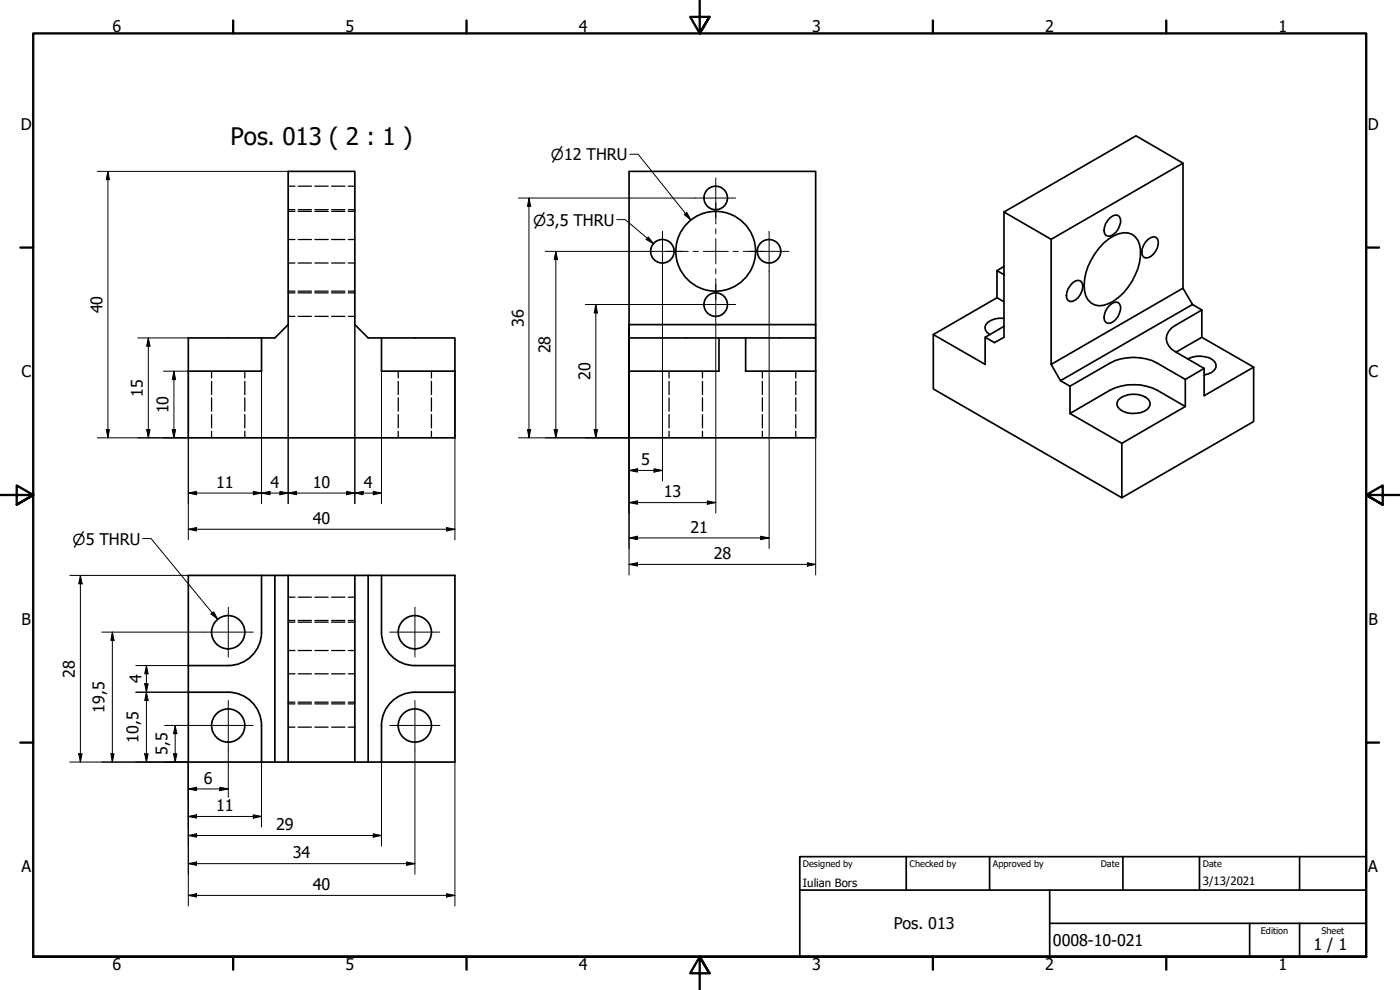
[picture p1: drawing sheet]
<svg xmlns="http://www.w3.org/2000/svg" width="420mm" height="297mm" viewBox="0 0 420 297" stroke-linecap="round" stroke-linejoin="round" font-family="sans-serif">
<!-- layer: Hidden (ISO) -->
<g fill="none" stroke="#000" stroke-width=".38">
<path d="M86.5 55.9h2M89.5 55.9h4M94.5 55.9h4M99.5 55.9h4M104.5 55.9h2M86.5 62.9h2M86.5 78.9h2M86.5 71.9h2M86.5 63.4h2M89.5 62.9h4M89.5 78.9h4M89.5 71.9h4"/>
<path d="M89.5 63.4h4M94.5 62.9h4M94.5 78.9h4M94.5 71.9h4M94.5 63.4h4M99.5 62.9h4M99.5 78.9h4M99.5 71.9h4M99.5 63.4h4M104.5 62.9h2M104.5 78.9h2M104.5 71.9h2"/>
<path d="M104.5 63.4h2M86.5 94.9h2M86.5 87.9h2M86.5 87.4h2M89.5 94.9h4M89.5 87.9h4M89.5 87.4h4M94.5 94.9h4M94.5 87.9h4M94.5 87.4h4M99.5 94.9h4M99.5 87.9h4"/>
<path d="M99.5 87.4h4M104.5 94.9h2M104.5 87.9h2M104.5 87.4h2M63.5 111.4v2M63.5 114.4v4M63.5 119.4v4M73.5 111.4v2M73.5 114.4v4M73.5 119.4v4M119.5 111.4v2M119.5 114.4v4"/>
<path d="M119.5 119.4v4M129.5 111.4v2M129.5 114.4v4M129.5 119.4v4M200.8 111.4v2M200.8 114.4v4M200.8 119.4v4M210.8 111.4v2M210.8 114.4v4M210.8 119.4v4M228.8 111.4v2M228.8 114.4v4"/>
<path d="M228.8 119.4v4M238.8 111.4v2M238.8 114.4v4M238.8 119.4v4M63.5 124.4v4M63.5 129.4v2M73.5 124.4v4M73.5 129.4v2M119.5 124.4v4M119.5 129.4v2M129.5 124.4v4M129.5 129.4v2"/>
<path d="M200.8 124.4v4M200.8 129.4v2M210.8 124.4v4M210.8 129.4v2M228.8 124.4v4M228.8 129.4v2M238.8 124.4v4M238.8 129.4v2M86.5 179.2h2M89.5 179.2h4M94.5 179.2h4M99.5 179.2h4"/>
<path d="M104.5 179.2h2M86.5 195.2h2M86.5 186.2h2M86.5 186.7h2M89.5 195.2h4M89.5 186.2h4M89.5 186.7h4M94.5 195.2h4M94.5 186.2h4M94.5 186.7h4M99.5 195.2h4M99.5 186.2h4"/>
<path d="M99.5 186.7h4M104.5 195.2h2M104.5 186.2h2M104.5 186.7h2M86.5 202.2h2M86.5 218.2h2M86.5 211.2h2M86.5 210.7h2M89.5 202.2h4M89.5 218.2h4M89.5 211.2h4M89.5 210.7h4"/>
<path d="M94.5 202.2h4M94.5 218.2h4M94.5 211.2h4M94.5 210.7h4M99.5 202.2h4M99.5 218.2h4M99.5 211.2h4M99.5 210.7h4M104.5 202.2h2M104.5 218.2h2M104.5 211.2h2M104.5 210.7h2"/>
</g>
<!-- layer: Visible (ISO) -->
<g fill="none" stroke="#000" stroke-width=".51">
<path d="M355 48.9l-14.1-8.1-39.6 22.8v37.6l-2.9 1.6-2.7-1.6M301.3 63.6l14.2 8.2M301.3 79.9l-2.1 1.3M331.2 72.9a9.6 9.6 0 0 1 7.3-3 4.9 4.9 0 0 1 3.8 5.1 17.9 17.9 0 0 1-9.6 16.1 4.7 4.7 0 0 1-7.2-3.7 17.6 17.6 0 0 1 5.7-14.5zM333.2 65.3a1.67 1.67 0 0 1 1.8-.8 1.67 1.67 0 0 1 1.3 1.3 5.2 5.2 0 0 1-3.1 5.1 1.47 1.47 0 0 1-1.9-1.8 5.2 5.2 0 0 1 1.9-3.8zM344.6 71.8a1.8 1.8 0 0 1 2.7-.2 4.5 4.5 0 0 1-3.5 5.8 1.94 1.94 0 0 1-1-2.7l1-2.1zM188.8 97.4v-46h56v46M299.2 89.3l-19.1 11.1M299.2 89.3l2.1 1.2M301.3 95.5a6.1 6.1 0 0 0-5.5 1.9 2.16 2.16 0 0 0 1.3 3M301.3 97.9l-5.6 3.3v8.1l-15.6-8.9M301.3 82.4l-2.1-1.2v8.1"/>
<path d="M321.9 84.9a1.79 1.79 0 0 1 2.8-.2 4.5 4.5 0 0 1-3.5 5.8 1.94 1.94 0 0 1-1-2.8l.3-1zM332.5 92.2a2.85 2.85 0 0 1 3-1.5 2.42 2.42 0 0 1 .5 3.2 4.2 4.2 0 0 1-3.5 3.1 1.94 1.94 0 0 1-1-2.7zM355 86.5v-37.6l-39.5 22.9v37.5M357.9 91.4l2.8 1.6M360.7 93v8.2l-7.8 4.4M360.7 93l-7.8 4.5a4.3 4.3 0 0 0-2.9 4.1 4.3 4.3 0 0 0 2.9 4M56.5 111.4v-10h26l4-4v-46h20v46l4 4h26v10M56.5 111.4v20h80v-20M78.5 101.4v10h-22M114.5 101.4v10h22M188.8 101.4v-4h56v4M188.8 111.4v-10h56v10"/>
<path d="M188.8 111.4v20h56v-20M215.8 101.4v10h-27M223.8 101.4v10h21M280.1 100.4v16.3l56.6 32.6v-16.3M315.5 109.3l39.5-22.8 2.9 4.9-39.6 22.8zM318.3 114.2l2.8 1.7M321.1 115.9l12-6.9a15.5 15.5 0 0 1 14.2 0l8.4 4.8v8.2l-8.4-4.9a16 16 0 0 0-14.2 0l-12 7zM335.7 119.9a7.1 7.1 0 0 1 8.9-.2 2.14 2.14 0 0 1-1.1 3.7 7.1 7.1 0 0 1-8-1.2l-.3-.7 .1-.8zM352.9 105.6l8.5 4.9M356.4 107.7a7.3 7.3 0 0 1 8.2 .9 2.05 2.05 0 0 1-.9 3.1l-2.3 .8M360.7 101.2l15.5 9M361.4 110.5l-5.7 3.3"/>
<path d="M376.2 110.2v16.3l-39.5 22.8M376.2 110.2l-14.8 8.5v-8.2M321.1 124.1l15.6 8.9M355.7 122l-19 11M78.5 172.6v17.1a10 10 0 0 1-10 10h-12M82.5 172.6h-26v56h30M86.5 172.6h-4v56M86.5 172.6h20v56h-20M86.5 172.6v56M106.5 172.6h30v56h-26M110.5 172.6v56h-4M114.5 172.6v17.1a10 10 0 0 0 10 10"/>
<path d="M124.5 199.7h12M56.5 207.7h12a10 10 0 0 1 10 10M78.5 217.7v10.9M124.5 207.7a10 10 0 0 0-10 10v10.9M124.5 207.7h12"/>
<circle cx="214.8" cy="59.4" r="3.5"/>
<circle cx="198.8" cy="75.4" r="3.5"/>
<circle cx="214.8" cy="75.4" r="12"/>
<circle cx="230.8" cy="75.4" r="3.5"/>
<circle cx="214.8" cy="91.4" r="3.5"/>
<circle cx="68.5" cy="189.7" r="5"/>
<circle cx="124.5" cy="189.7" r="5"/>
<circle cx="68.5" cy="217.7" r="5"/>
<circle cx="124.5" cy="217.7" r="5"/>
</g>
<!-- layer: Border (ISO) -->
<g fill="none" stroke="#000" stroke-width=".7">
<path d="M70 6.1v3.9M140 6.1v3.9M210 0v10l-2.9-4.9h5.8l-2.9 4.9 2.9-4.9M280 6.1v3.9M350 6.1v3.9M6.1 74.3h3.9M410 74.3h3.9M0 148.5h10l-5-2.8v5.7l5-2.9-5 2.9M420 148.5h-10l5-2.8v5.7l-5-2.9 5 2.9M6.1 222.8h3.9M410 222.8h3.9M10 287.1v-277.1h400v277.1h-400h400"/>
<path d="M70 287.1v3.8M140 287.1v3.8M212.9 292l-2.9-4.9 2.9 4.9h-5.8l2.9-4.9v9.9M280 287.1v3.8M350 287.1v3.8"/>
</g>
<!-- layer: Title (ISO) -->
<path d="M240 257h170v30.1h-170zM272 257v10.1M297 257v10.1M337 257v10.1M360 257v10.1M390 257v10.1M240 267.1h170M315 277h95M315 267.1v20M375 277v10.1M390 277v10.1" fill="none" stroke="#000" stroke-width=".51"/>
<!-- layer: Dimension (ISO) -->
<g fill="none" stroke="#000" stroke-width=".3">
<path d="M29.2 51.4h57.3M32.4 51.4l.4 2.5h-.9zM32.4 51.4v80M155.6 59.4h53.2M158.7 59.4l.6 2.5h-1zM158.7 59.4v72M163.6 75.4h29.2M166.8 75.4l.5 2.5h-1zM166.8 75.4v56M86.5 97.4v53.7M106.5 97.4v53.7M175.6 91.4h33.2"/>
<path d="M178.8 91.4l.5 2.5h-1zM178.8 91.4v40M188.8 97.4v75.1M198.8 81.4v62.9M214.8 97.4v56.6M230.8 81.4v83.2M244.8 97.4v75.1M41.3 101.4h15.2M44.5 101.4l.5 2.5h-1zM44.5 101.4v30M49 111.4h7.5v50.6M52.2 111.4l.5 2.5h-1z"/>
<path d="M52.2 111.4v20M78.5 111.4v39.7M114.5 111.4v39.7M136.5 111.4v50.6M29.2 131.4h27.3M31.9 128.9h.9l-.4 2.5zM44 128.9h1l-.5 2.5zM51.7 128.9h1l-.5 2.5zM155.6 131.4h33.2M158.3 128.9h1l-.6 2.5zM166.3 128.9h1l-.5 2.5zM178.3 128.9h1l-.5 2.5z"/>
<path d="M56.5 147.9l2.5-.5v1zM56.5 158.8l2.5-.5v1zM56.5 147.9h58M56.5 158.8h80M76 147.4l2.5 .5-2.5 .5zM78.5 147.9l2.5-.5v1zM84 147.4l2.5 .5-2.5 .5zM86.5 147.9l2.5-.5v1zM104 147.4l2.5 .5-2.5 .5zM106.5 147.9l2.5-.5v1zM112 147.4l2.5 .5-2.5 .5zM134 158.3l2.5 .5-2.5 .5z"/>
<path d="M188.8 141.1l2.5-.5v1.1zM188.8 150.8l2.5-.5v1zM188.8 141.1h10M188.8 150.8h26M196.3 140.6l2.5 .5-2.5 .6zM212.3 150.3l2.5 .5-2.5 .5zM21 172.6h35.5M24.1 172.6l.5 2.6h-1zM24.1 172.6v56M188.8 161.4l2.5-.5v1zM188.8 169.3l2.5-.5v1zM188.8 161.4h42"/>
<path d="M188.8 169.3h56M228.3 160.9l2.5 .5-2.5 .5zM242.3 168.8l2.5 .5-2.5 .5zM30.5 189.7h30.5M33.7 189.7l.5 2.4h-.9zM33.7 189.7v38.9M40.8 199.7h15.7M43.9 199.7l.5 2.5h-1zM43.9 199.7v28.9M40.8 207.7h15.7M43.4 205.2h1l-.5 2.5zM43.9 207.7l.5 2.5h-1z"/>
<path d="M49.4 217.7h11.6M52.6 217.7l.5 2.4h-1zM52.6 217.7v10.9M21 228.6h35.5v43.2M23.6 226.2h1l-.5 2.4zM33.3 226.2h.9l-.5 2.4zM43.4 226.2h1l-.5 2.4zM52.1 226.2h1l-.5 2.4zM56.5 236.7l2.5-.5v1zM56.5 236.7h12M66 236.2l2.5 .5-2.5 .5zM68.5 225.2v14"/>
<path d="M78.5 228.6v19.5M114.5 228.6v25.3M124.5 225.2v37.1M136.5 228.6v43.2M56.5 245l2.5-.5v1zM56.5 250.7l2.5-.5v1zM56.5 259.1l2.5-.5v1zM56.5 245h22M56.5 250.7h58M56.5 259.1h68M76 244.5l2.5 .5-2.5 .5zM112 250.2l2.5 .5-2.5 .5z"/>
<path d="M122 258.6l2.5 .5-2.5 .5zM56.5 268.7l2.5-.6v1.1zM56.5 268.7h80M134 268.1l2.5 .6-2.5 .5z"/>
</g>
<g fill="#000">
<path d="M32.4 51.4l.4 2.5h-.9z" fill-rule="evenodd"/>
<path d="M158.7 59.4l.6 2.5h-1z" fill-rule="evenodd"/>
<path d="M166.8 75.4l.5 2.5h-1z" fill-rule="evenodd"/>
<path d="M178.8 91.4l.5 2.5h-1z" fill-rule="evenodd"/>
<path d="M44.5 101.4l.5 2.5h-1z" fill-rule="evenodd"/>
<path d="M52.2 111.4l.5 2.5h-1z" fill-rule="evenodd"/>
<path d="M31.9 128.9h.9l-.4 2.5z" fill-rule="evenodd"/>
<path d="M44 128.9h1l-.5 2.5z" fill-rule="evenodd"/>
<path d="M51.7 128.9h1l-.5 2.5z" fill-rule="evenodd"/>
<path d="M158.3 128.9h1l-.6 2.5z" fill-rule="evenodd"/>
<path d="M166.3 128.9h1l-.5 2.5z" fill-rule="evenodd"/>
<path d="M178.3 128.9h1l-.5 2.5z" fill-rule="evenodd"/>
<path d="M56.5 147.9l2.5-.5v1z" fill-rule="evenodd"/>
<path d="M56.5 158.8l2.5-.5v1z" fill-rule="evenodd"/>
<path d="M76 147.4l2.5 .5-2.5 .5z" fill-rule="evenodd"/>
<path d="M78.5 147.9l2.5-.5v1z" fill-rule="evenodd"/>
<path d="M84 147.4l2.5 .5-2.5 .5z" fill-rule="evenodd"/>
<path d="M86.5 147.9l2.5-.5v1z" fill-rule="evenodd"/>
<path d="M104 147.4l2.5 .5-2.5 .5z" fill-rule="evenodd"/>
<path d="M106.5 147.9l2.5-.5v1z" fill-rule="evenodd"/>
<path d="M112 147.4l2.5 .5-2.5 .5z" fill-rule="evenodd"/>
<path d="M134 158.3l2.5 .5-2.5 .5z" fill-rule="evenodd"/>
<path d="M188.8 141.1l2.5-.5v1.1z" fill-rule="evenodd"/>
<path d="M188.8 150.8l2.5-.5v1z" fill-rule="evenodd"/>
<path d="M196.3 140.6l2.5 .5-2.5 .6z" fill-rule="evenodd"/>
<path d="M212.3 150.3l2.5 .5-2.5 .5z" fill-rule="evenodd"/>
<path d="M24.1 172.6l.5 2.6h-1z" fill-rule="evenodd"/>
<path d="M188.8 161.4l2.5-.5v1z" fill-rule="evenodd"/>
<path d="M188.8 169.3l2.5-.5v1z" fill-rule="evenodd"/>
<path d="M228.3 160.9l2.5 .5-2.5 .5z" fill-rule="evenodd"/>
<path d="M242.3 168.8l2.5 .5-2.5 .5z" fill-rule="evenodd"/>
<path d="M33.7 189.7l.5 2.4h-.9z" fill-rule="evenodd"/>
<path d="M43.4 205.2h1l-.5 2.5z" fill-rule="evenodd"/>
<path d="M43.9 207.7l.5 2.5h-1z" fill-rule="evenodd"/>
<path d="M43.9 199.7l.5 2.5h-1z" fill-rule="evenodd"/>
<path d="M23.6 226.2h1l-.5 2.4z" fill-rule="evenodd"/>
<path d="M33.3 226.2h.9l-.5 2.4z" fill-rule="evenodd"/>
<path d="M43.4 226.2h1l-.5 2.4z" fill-rule="evenodd"/>
<path d="M52.1 226.2h1l-.5 2.4z" fill-rule="evenodd"/>
<path d="M52.6 217.7l.5 2.4h-1z" fill-rule="evenodd"/>
<path d="M56.5 236.7l2.5-.5v1z" fill-rule="evenodd"/>
<path d="M66 236.2l2.5 .5-2.5 .5z" fill-rule="evenodd"/>
<path d="M56.5 245l2.5-.5v1z" fill-rule="evenodd"/>
<path d="M56.5 250.7l2.5-.5v1z" fill-rule="evenodd"/>
<path d="M56.5 259.1l2.5-.5v1z" fill-rule="evenodd"/>
<path d="M76 244.5l2.5 .5-2.5 .5z" fill-rule="evenodd"/>
<path d="M112 250.2l2.5 .5-2.5 .5z" fill-rule="evenodd"/>
<path d="M122 258.6l2.5 .5-2.5 .5z" fill-rule="evenodd"/>
<path d="M56.5 268.7l2.5-.6v1.1z" fill-rule="evenodd"/>
<path d="M134 268.1l2.5 .6-2.5 .5z" fill-rule="evenodd"/>
</g>
<!-- layer: Center Mark (ISO) -->
<g fill="none" stroke="#000" stroke-width=".3">
<path d="M208.8 59.4h12M214.8 53.4v12M192.8 75.4h12M198.8 69.4v12M200.3 75.4h6.3M208 75.4h1.5M211.1 75.4h7.5M214.8 60.9v6.3M214.8 68.6v1.6M214.8 71.6v7.6M220 75.4h1.6M223.1 75.4h6.2"/>
<path d="M224.8 75.4h12M230.8 69.4v12M208.8 91.4h12M214.8 85.4v12M214.8 80.6v1.6M214.8 83.6v6.3M61 189.7h15M68.5 182.2v15M117 189.7h15M124.5 182.2v15M61 217.7h15M68.5 210.2v15"/>
<path d="M117 217.7h15M124.5 210.2v15"/>
</g>
<!-- layer: Symbol (ISO) -->
<path d="M189 46.3h2.5l15.8 19.7M185.1 65.9h2.5l8.6 7.2M194.6 71.1l1.6 2-2.3-1.2zM205.4 64.4l.7-.7 1.2 2.3zM42.8 161.6h2.5l20 24.2M63.3 184.2l.8-.6 1.2 2.2z" fill="none" stroke="#000" stroke-width=".3"/>
<g fill="#000">
<path d="M194.6 71.1l1.6 2-2.3-1.2z" fill-rule="evenodd"/>
<path d="M205.4 64.4l.7-.7 1.2 2.3z" fill-rule="evenodd"/>
<path d="M63.3 184.2l.8-.6 1.2 2.2z" fill-rule="evenodd"/>
</g>
<text font-size="7.2" x="69.2" y="43.4">Pos. 013 ( 2 : 1 )</text>
<g font-size="4.8">
<text x="33.7" y="9.6">6</text>
<text x="103.7" y="9.6">5</text>
<text x="173.7" y="9.6">4</text>
<text x="243.7" y="9.6">3</text>
<text x="313.7" y="9.6">2</text>
<text x="383.7" y="9.6">1</text>
<text x="6.2" y="38.9">D</text>
<text x="410.5" y="38.9">D</text>
<text x="30.7" y="94" transform="rotate(-90 30.7 94)">40</text>
<text x="157.2" y="98" transform="rotate(-90 157.2 98)">36</text>
<text x="165.2" y="106" transform="rotate(-90 165.2 106)">28</text>
<text x="6.4" y="113.1">C</text>
<text x="410.7" y="113.1">C</text>
<text x="42.9" y="119" transform="rotate(-90 42.9 119)">15</text>
<text x="177.2" y="114" transform="rotate(-90 177.2 114)">20</text>
<text x="50.6" y="124" transform="rotate(-90 50.6 124)">10</text>
<text x="192.5" y="139.6">5</text>
<text x="64.9" y="146.4">11</text>
<text x="81.2" y="146.4">4</text>
<text x="93.9" y="146.4">10</text>
<text x="109.2" y="146.4">4</text>
<text x="199.2" y="149.2">13</text>
<text x="93.9" y="157.2">40</text>
<text x="207.2" y="159.9">21</text>
<text x="214.2" y="167.8">28</text>
<text x="6.4" y="187.4">B</text>
<text x="410.7" y="187.4">B</text>
<text x="22.5" y="203.3" transform="rotate(-90 22.5 203.3)">28</text>
<text x="42.4" y="205" transform="rotate(-90 42.4 205)">4</text>
<text x="31.4" y="213.9" transform="rotate(-90 31.4 213.9)">19,5</text>
<text x="41.5" y="222.8" transform="rotate(-90 41.5 222.8)">10,5</text>
<text x="50.2" y="226.5" transform="rotate(-90 50.2 226.5)">5,5</text>
<text x="61.2" y="235.1">6</text>
<text x="64.9" y="243.4">11</text>
<text x="82.9" y="249.1">29</text>
<text x="87.9" y="257.5">34</text>
<text x="6.4" y="261.7">A</text>
<text x="410.7" y="261.7">A</text>
<text x="93.9" y="267.1">40</text>
<text x="268.2" y="278.8">Pos. 013</text>
<text x="316" y="283.8">0008-10-021</text>
<text x="394.2" y="285">1 / 1</text>
<text x="33.7" y="290.9">6</text>
<text x="103.7" y="290.9">5</text>
<text x="173.7" y="290.9">4</text>
<text x="243.7" y="290.9">3</text>
<text x="313.7" y="290.9">2</text>
<text x="383.7" y="290.9">1</text>
</g>
<g font-size="4.6">
<text x="165.4" y="48">⌀12 THRU</text>
<text x="160" y="67.7">⌀3,5 THRU</text>
<text x="21.8" y="163.4">⌀5 THRU</text>
</g>
<g font-size="3.4">
<text x="241" y="266">Iulian Bors</text>
<text x="361" y="265.5">3/13/2021</text>
</g>
<g font-size="2.7">
<text x="241" y="260.1">Designed by</text>
<text x="273" y="260.1">Checked by</text>
<text x="298" y="260.1">Approved by</text>
<text x="330.3" y="260">Date</text>
<text x="361" y="260">Date</text>
<text x="378.4" y="280.1">Edition</text>
<text x="396.6" y="280.1">Sheet</text>
</g>
</svg>
